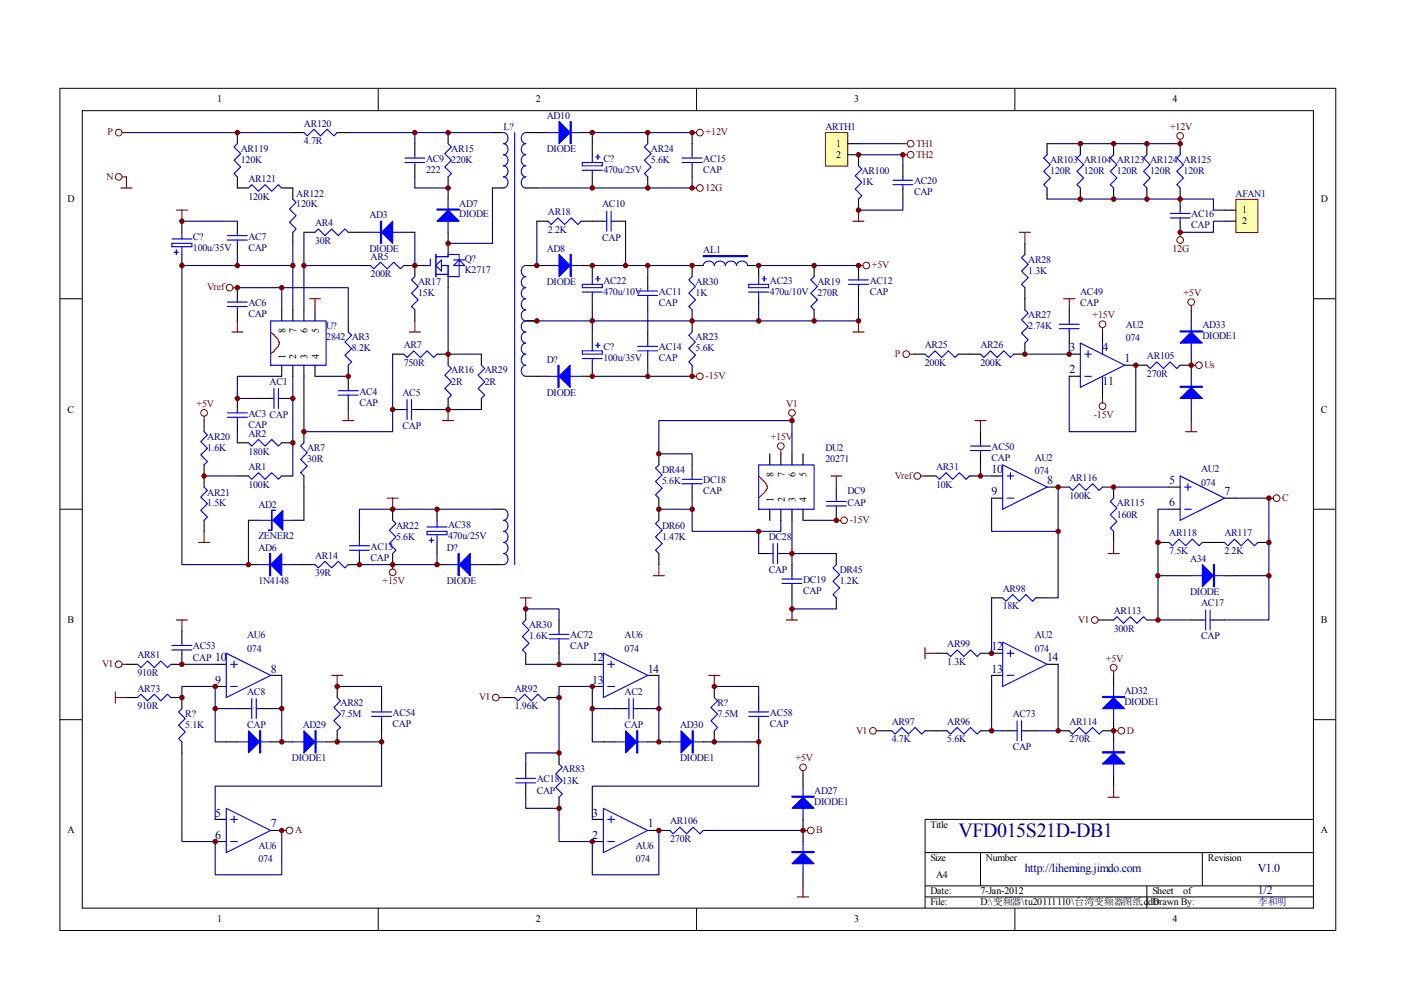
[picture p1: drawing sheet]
<svg xmlns="http://www.w3.org/2000/svg" width="297mm" height="210mm" viewBox="0 0 297 210" stroke-linecap="round" stroke-linejoin="round" font-family="sans-serif">
<g fill="none" stroke="#000" stroke-width=".21">
<path d="M12.7 18.7h270.5v178.6h-270.5zM80.2 18.7v4.7M147.7 18.7v4.7M215.2 18.7v4.7M17.4 23.5h261.1v169h-261.1zM12.7 63.3h4.7M278.4 63.3h4.7M12.7 108h4.7M278.4 108h4.7M12.7 152.6h4.7M278.4 152.6h4.7M278.4 173.7h-82.3v18.8"/>
<path d="M80.2 192.5v4.7M147.7 192.5v4.7M196.1 180.8h82.3M196.1 187.8h82.3M196.1 190.2h82.3M207.9 180.8v7M215.2 192.5v4.7M243.2 187.8v4.7M254.9 180.8v7"/>
</g>
<g fill="none" stroke="#00f" stroke-width=".23">
<path d="M50.3 30.5l-.7 .7 1.4 1.4-1.4 1.4 1.4 1.4-1.4 1.4 .7 .7M52.7 39.9l.7-.7 1.4 1.4 1.4-1.4 1.4 1.4 1.4-1.4 .7 .7M64.4 28.1l.7 .7 1.5-1.4 1.4 1.4 1.4-1.4 1.4 1.4 .7-.7M85.8 33.5h4.3M85.8 34.5h4.3M88 32.8v.7M88 34.5v.7M95 30.5l.7 .7-1.4 1.4 1.4 1.4-1.4 1.4 1.4 1.4-.7 .7M106.8 28.1a1.2 1.2 0 0 1 .9 1.2 1.2 1.2 0 0 1-.9 1.2 1.2 1.2 0 0 1 .9 1.1 1.2 1.2 0 0 1-.9 1.2 1.2 1.2 0 0 1 .9 1.2 1.2 1.2 0 0 1-.9 1.2 1.2 1.2 0 0 1 .9 1.1 1.2 1.2 0 0 1-.9 1.2 1.2 1.2 0 0 1 .9 1.2 1.2 1.2 0 0 1-.9 1.2M109.1 28.1v91.6M111.5 28.1a1.2 1.2 0 0 0-1 1.2 1.2 1.2 0 0 0 1 1.2 1.21 1.21 0 0 0-1 1.1 1.21 1.21 0 0 0 1 1.2 1.2 1.2 0 0 0-1 1.2 1.2 1.2 0 0 0 1 1.2 1.2 1.2 0 0 0-1 1.1 1.2 1.2 0 0 0 1 1.2 1.2 1.2 0 0 0-1 1.2 1.2 1.2 0 0 0 1 1.2M116.2 28.1h7"/>
<path d="M123.5 34.5h4.2v.7h-4.2zM123.5 36.1h4.2M125.6 32.8v1.7M125.6 36.1v1.4M126.3 33.3h.9M126.8 32.8v.9M137.3 30.5l-.7 .7 1.4 1.4-1.4 1.4 1.4 1.4-1.4 1.4 .7 .7M144.6 33.5h4.3M144.6 34.5h4.3M146.7 32.8v.7M146.7 34.5v.7M222 32.8l-.7 .7 1.4 1.4-1.4 1.4 1.4 1.4-1.4 1.5 .7 .7"/>
<path d="M229 32.8l-.7 .7 1.5 1.4-1.5 1.4 1.5 1.4-1.5 1.5 .7 .7M236.1 32.8l-.7 .7 1.4 1.4-1.4 1.4 1.4 1.4-1.4 1.5 .7 .7M243.2 32.8l-.7 .7 1.4 1.4-1.4 1.4 1.4 1.4-1.4 1.5 .7 .7M250.2 32.8l-.7 .7 1.4 1.4-1.4 1.4 1.4 1.4-1.4 1.5 .7 .7M36.4 51.6h4.3v.7h-4.3zM36.4 50.7h4.3M36.9 53.5h1M37.4 53v.9M38.6 49.3v1.4M38.6 52.3v1.6M48.2 50h4.2M48.2 50.9h4.2"/>
<path d="M50.3 49.3v.7M50.3 50.9v.7M62.1 42.2l.7 .7-1.4 1.4 1.4 1.4-1.4 1.4 1.4 1.4-.7 .8M66.8 49.3l.7-.8 1.4 1.5 1.4-1.5 1.4 1.5 1.4-1.5 .7 .8M78.5 56.3l.8 .7 1.4-1.4 1.4 1.4 1.4-1.4 1.4 1.4 .7-.7M78.5 49.3h7.1M88 58.6l-.8 .7 1.5 1.5-1.5 1.4 1.5 1.4-1.5 1.4 .8 .7M91.2 54.9v1.4h-.9M92.4 54.4h2.6v-.5h2.4v4.7h-2.4v-2.3h-1.4M92.4 53.9v4.7M92.4 58.2h2.6M93.6 55.1v2.4l-1.2-1.2z"/>
<path d="M95 42.2v7.1M96.2 56.3l1.2-1.2 1.1 1.2zM96.2 55.1h2.3M111.5 56.3a1.2 1.2 0 0 0-1 1.2 1.2 1.2 0 0 0 1 1.1 1.2 1.2 0 0 0-1 1.2 1.2 1.2 0 0 0 1 1.2 1.2 1.2 0 0 0-1 1.2 1.2 1.2 0 0 0 1 1.1 1.2 1.2 0 0 0-1 1.2 1.2 1.2 0 0 0 1 1.2M116.2 56.3h7M125.6 58.6v1.7M126.3 59.1h.9M126.8 58.6v1M146.7 58.6l-.7 .7 1.4 1.5-1.4 1.4 1.4 1.4-1.4 1.4 .7 .7M149.1 56.3a1.21 1.21 0 0 1 1.2-.9 1.21 1.21 0 0 1 1.2 .9 1.2 1.2 0 0 1 1.1-.9 1.2 1.2 0 0 1 1.2 .9 1.21 1.21 0 0 1 1.2-.9 1.21 1.21 0 0 1 1.2 .9 1.2 1.2 0 0 1 1.1-.9 1.2 1.2 0 0 1 1.2 .9M160.9 58.6v1.7M161.6 59.1h.9"/>
<path d="M162 58.6v1M172.6 58.6l-.7 .7 1.4 1.5-1.4 1.4 1.4 1.4-1.4 1.4 .7 .7M179.9 59.3h4.2M182 58.6v.7M248.1 45.3h4.2M248.1 46.2h4.2M250.2 44.6v.7M250.2 46.2v.7M48.2 64h4.2M48.2 65h4.2M50.3 63.3v.7M50.3 65v.7"/>
<path d="M57.4 68h11.7v9.4h-11.7zM73.8 70.4l.7 .7-1.4 1.4 1.4 1.4-1.4 1.4 1.4 1.4-.7 .7M85.6 75.1l.7 .7 1.4-1.4 1.4 1.4 1.4-1.4 1.4 1.4 .8-.7M95 77.4l.7 .7-1.4 1.4 1.4 1.5-1.4 1.4 1.4 1.4-.7 .7M102.1 77.4l.7 .7-1.4 1.4 1.4 1.5-1.4 1.4 1.4 1.4-.7 .7M111.5 65.7a1.2 1.2 0 0 0-1 1.2 1.2 1.2 0 0 0 1 1.1 1.2 1.2 0 0 0-1 1.2 1.2 1.2 0 0 0 1 1.2 1.2 1.2 0 0 0-1 1.2 1.2 1.2 0 0 0 1 1.1 1.2 1.2 0 0 0-1 1.2 1.2 1.2 0 0 0 1 1.2 1.2 1.2 0 0 0-1 1.2 1.2 1.2 0 0 0 1 1.1 1.2 1.2 0 0 0-1 1.2 1.2 1.2 0 0 0 1 1.2M116.2 79.8h7M123.5 60.3h4.2v.7h-4.2zM123.5 74.4h4.2v.7h-4.2zM123.5 61.9h4.2M123.5 76h4.2M125.6 61.9v1.4"/>
<path d="M125.6 72.7v1.7M125.6 76v1.4M126.3 73.2h.9M126.8 72.7v1M135.2 74.4h4.3M135.2 61.7h4.3M135.2 62.6h4.3M135.2 73.4h4.3M137.3 61v.7M137.3 62.6v.7M137.3 72.7v.7M137.3 74.4v.7"/>
<path d="M146.7 70.4l-.7 .7 1.4 1.4-1.4 1.4 1.4 1.4-1.4 1.4 .7 .7M158.7 61.9h4.3M158.7 60.3h4.3v.7h-4.3zM160.9 61.9v1.4M179.9 60.3h4.2M182 60.3v.7M43.3 91.5l.7 .7-1.4 1.4 1.4 1.5-1.4 1.4 1.4 1.4-.7 .7M48.2 87.5h4.2M48.2 88.5h4.2M50.3 86.8v.7M50.3 88.5v.7M52.7 93.9l.7 .7 1.4-1.4 1.4 1.4 1.4-1.4 1.4 1.4 .7-.7"/>
<path d="M57.4 84.5h.7M58.1 82.4v4.2M59 84.5h.7M59 82.4v4.2M64.4 93.9l-.7 .7 1.4 1.4-1.4 1.4 1.4 1.4-1.4 1.4 .7 .7M71.7 82.8h4.3M71.7 83.8h4.3M73.8 82.1v.7M73.8 83.8v.7M85.6 86.8h.7M86.3 84.7v4.2M87.2 86.8h.8"/>
<path d="M87.2 84.7v4.2M43.3 103.3l.7 .7-1.4 1.4 1.4 1.4-1.4 1.4 1.4 1.4-.7 .7M52.7 100.9l.7 .7 1.4-1.4 1.4 1.4 1.4-1.4 1.4 1.4 .7-.7M55 119.7h7.1M55 110.3h7.1M66.8 119.7l.7 .7 1.4-1.4 1.4 1.4 1.4-1.4 1.4 1.4 .7-.7M74.1 115.7h4.2M74.1 116.7h4.2M76.2 115v.7M76.2 116.7v.7M83.2 110.3l.8 .7-1.5 1.4 1.5 1.4-1.5 1.5 1.5 1.4-.8 .7M90.5 112.7h4.3v.7h-4.3z"/>
<path d="M90.5 111.7h4.3M91 114.5h.9M91.5 114.1v.9M92.7 110.3v1.4M92.7 113.4v1.6M95 119.7h7.1M106.8 108a1.21 1.21 0 0 1 .9 1.1 1.21 1.21 0 0 1-.9 1.2 1.2 1.2 0 0 1 .9 1.2 1.2 1.2 0 0 1-.9 1.2 1.2 1.2 0 0 1 .9 1.1 1.2 1.2 0 0 1-.9 1.2 1.2 1.2 0 0 1 .9 1.2 1.2 1.2 0 0 1-.9 1.2 1.2 1.2 0 0 1 .9 1.1 1.2 1.2 0 0 1-.9 1.2"/>
</g>
<g fill="none" stroke="#000" stroke-width=".23">
<path d="M50.3 37.5v2.4h2.4M50.3 28.1v2.4M59.7 39.9h2.4v2.3M62.1 28.1h2.3M71.5 28.1h2.3M88 30.5v2.3M88 35.2v2.3M95 28.1v2.4M95 37.5v4.7M104.4 28.1h2.4M104.4 39.9h2.4M111.5 28.1h4.7"/>
<path d="M111.5 39.9h2.3M123.2 28.1h2.4M125.6 30.5v2.3M125.6 37.5v2.4M137.3 28.1v2.4M137.3 37.5v2.4M146.7 30.5v2.3M146.7 35.2v2.3M222 30.5v2.3M222 39.9v2.3M229 30.5v2.3M229 39.9v2.3"/>
<path d="M236.1 30.5v2.3M236.1 39.9v2.3M243.2 30.5v2.3M243.2 39.9v2.3M250.2 30.5v2.3M250.2 39.9v4.7M38.6 46.9v2.4M38.6 53.9v2.4M50.3 46.9v2.4M50.3 51.6v2.3M62.1 49.3v2.3M64.4 49.3h2.4"/>
<path d="M73.8 49.3h4.7M76.2 56.3h2.3M85.6 56.3h4.7M85.6 49.3h2.4M88 56.3v2.3M95 49.3v4.6M95 58.6v2.4M111.5 56.3h4.7M123.2 56.3h2.4v2.3M137.3 58.6v2.4M149.1 56.3h-2.4v2.3M158.5 56.3h2.4v2.3"/>
<path d="M172.6 56.3v2.3M182 56.3v2.3M250.2 46.9v2.4M50.3 61v2.3M50.3 65.7v2.3M59.7 65.7v2.3M59.7 77.4v2.4M62.1 65.7v2.3M62.1 77.4v2.4M64.4 65.7v2.3M64.4 77.4v2.4M66.8 65.7v2.3"/>
<path d="M66.8 77.4v2.4M73.8 68v2.4M73.8 77.4v4.7M83.2 75.1h2.4M88 65.7v2.3M92.7 75.1h2.3v2.3M102.1 75.1v2.3M111.5 68h2.3M111.5 79.8h4.7M125.6 77.4v2.4h-2.4M125.6 63.3v2.4M125.6 70.4v2.3"/>
<path d="M137.3 63.3v2.4M137.3 70.4v2.3M137.3 75.1v2.3M146.7 65.7v4.7M146.7 77.4v2.4M160.9 63.3v2.4M172.6 65.7v2.3M182 61v2.3M43.3 89.2v2.3M43.3 98.6v4.7M50.3 84.5v2.3M50.3 89.2v2.3"/>
<path d="M50.3 93.9h2.4M55 84.5h2.4M59.7 84.5h2.4M59.7 93.9h2.4M64.4 91.5v2.4M73.8 84.5v2.3M83.2 86.8h2.4M88 86.8h2.3M95 84.5v2.3M102.1 84.5v2.3M43.3 110.3v2.4M50.3 100.9h2.4"/>
<path d="M52.7 119.7h2.3M52.7 110.3h2.3M59.7 100.9h2.4M62.1 119.7h4.7M62.1 110.3h2.3M64.4 100.9v2.4M76.2 117.4v2.3h-2.4M76.2 112.7v2.3M83.2 108v2.3M83.2 117.4v2.3M92.7 119.7h2.3M92.7 108v2.3"/>
<path d="M92.7 115v2.4M102.1 119.7h4.7M104.4 108h2.4"/>
</g>
<path d="M57.4 70.4l.5 .5h.2v.2l.5 .5a.74 .74 0 0 1 .4 .9h.3v.5h-.3a.74 .74 0 0 1-.4 .9l-.5 .5v.2h-.2l-.5 .5" fill="none" stroke="#f00" stroke-width=".23"/>
<g fill="#00f" stroke="#00f" stroke-width=".23">
<path d="M92.7 46.9l2.3-2.3 2.4 2.3z"/>
<path d="M83.2 46.9v4.7l-2.3-2.3z"/>
<path d="M97.4 119.7l2.3-2.3v4.7z"/>
<path d="M57.4 119.7l2.3-2.3v4.7z"/>
<path d="M60 108.2v4.2l-2.1-2.1z"/>
<path d="M118.5 25.8l2.4 2.3-2.4 2.4z"/>
<path d="M118.5 53.9l2.4 2.4-2.4 2.3z"/>
<path d="M118.5 79.8l2.4-2.4v4.7z"/>
<path d="M92.7 44.3h4.7v.3h-4.7z" fill-rule="evenodd"/>
<path d="M80.7 46.9h.2v4.7h-.2z" fill-rule="evenodd"/>
<path d="M97.1 117.4h.3v4.7h-.3z" fill-rule="evenodd"/>
<path d="M57.1 117.4h.3v4.7h-.3z" fill-rule="evenodd"/>
<path d="M57.6 108.2h.7h-.7v4.2h-.7h.7z" fill-rule="evenodd"/>
<path d="M120.9 25.8h.2v4.7h-.2z" fill-rule="evenodd"/>
<path d="M120.9 53.9h.2v4.7h-.2z" fill-rule="evenodd"/>
<path d="M118.3 77.4h.2v4.7h-.2z" fill-rule="evenodd"/>
<path d="M149.1 54.2h9.4v.2h-9.4z" fill-rule="evenodd"/>
</g>
<g fill="none" stroke="#800000" stroke-width=".21">
<circle cx="25.2" cy="37.5" r=".71"/>
<circle cx="25.2" cy="28.1" r=".71"/>
<circle cx="148.4" cy="39.9" r=".7"/>
<circle cx="148.4" cy="28.1" r=".7"/>
<circle cx="183.7" cy="56.3" r=".7"/>
<circle cx="148.4" cy="79.8" r=".71"/>
<circle cx="43.3" cy="87.5" r=".71"/>
<circle cx="83.2" cy="121.4" r=".7"/>
</g>
<g fill="none" stroke="#800000" stroke-width=".23">
<path d="M25.6 39.9h2.4M25.9 28.1h.9M25.9 37.5h.9v2.4M146.7 28.1h1M146.7 39.9h1M37.4 44.6h2.3M38.6 44.6v2.3M182 56.3h1M49.1 70.4h2.4M50.3 68v2.4M65.6 63.3h2.4M66.8 63.3v2.4"/>
<path d="M86.8 70.4h2.3M88 68v2.4M146.7 79.8h1M43.3 88.2v1M72.7 89.2h2.3M73.8 86.8v2.4M93.8 89.2h2.4M95 86.8v2.4M42.1 115h2.3M43.3 112.7v2.3M82.1 105.6h2.3M83.2 105.6v2.4"/>
<path d="M83.2 119.7v1"/>
</g>
<g fill="none" stroke="#000080" stroke-width=".23">
<path d="M26.8 28.1h35.3M73.8 28.1h30.6M88 37.5v2.4h7M88 28.1v2.4M104.4 39.9v11.7h-9.4M38.6 46.9h11.7M50.3 53.9v2.4M62.1 56.3h-23.5v63.4h14.1v-9.4M62.1 51.6v14.1M64.4 49.3v16.4M64.4 56.3h11.8M88 49.3v7"/>
<path d="M125.6 56.3h21.1M137.3 56.3v2.3M160.9 56.3h21.1M50.3 61h9.4M59.7 65.7v-4.7h14.1v7M59.7 79.8h-9.4v4.7h4.7M62.1 79.8v21.1M66.8 79.8h7M83.2 75.1v16.4h-18.8v-11.7M95 61v14.1h7.1M125.6 79.8h21.1M125.6 65.7v4.7"/>
<path d="M137.3 65.7v4.7M137.3 77.4v2.4M160.9 65.7v2.3M182 63.3v4.7h-68.2M50.3 91.5v2.4M90.3 86.8h11.8M43.3 100.9h7M64.4 103.3v7M92.7 117.4v2.3h-16.5M104.4 108h-28.2v4.7"/>
</g>
<g fill="#800000" stroke="#800000" stroke-width=".21">
<circle cx="95" cy="28.1" r=".47"/>
<circle cx="88" cy="28.1" r=".47"/>
<circle cx="95" cy="39.9" r=".47"/>
<circle cx="95" cy="51.6" r=".47"/>
<circle cx="88" cy="56.3" r=".47"/>
<circle cx="64.4" cy="56.3" r=".47"/>
<circle cx="73.8" cy="79.8" r=".47"/>
<circle cx="50.3" cy="28.1" r=".47"/>
<circle cx="62.1" cy="84.5" r=".47"/>
<circle cx="50.3" cy="84.5" r=".47"/>
<circle cx="64.4" cy="91.5" r=".47"/>
<circle cx="83.2" cy="86.8" r=".47"/>
<circle cx="62.1" cy="56.3" r=".47"/>
<circle cx="50.3" cy="56.3" r=".47"/>
<circle cx="38.6" cy="46.9" r=".47"/>
<circle cx="92.7" cy="119.7" r=".47"/>
<circle cx="76.2" cy="119.7" r=".47"/>
<circle cx="83.2" cy="108" r=".47"/>
<circle cx="92.7" cy="108" r=".47"/>
<circle cx="38.6" cy="56.3" r=".47"/>
<circle cx="52.7" cy="119.7" r=".47"/>
<circle cx="62.1" cy="93.9" r=".47"/>
<circle cx="43.3" cy="100.9" r=".47"/>
<circle cx="59.7" cy="61" r=".47"/>
<circle cx="182" cy="56.3" r=".47"/>
<circle cx="160.9" cy="56.3" r=".47"/>
<circle cx="172.6" cy="56.3" r=".47"/>
<circle cx="146.7" cy="56.3" r=".47"/>
<circle cx="125.6" cy="56.3" r=".47"/>
<circle cx="113.8" cy="68" r=".47"/>
<circle cx="146.7" cy="79.8" r=".47"/>
<circle cx="125.6" cy="79.8" r=".47"/>
<circle cx="125.6" cy="68" r=".47"/>
<circle cx="137.3" cy="79.8" r=".47"/>
<circle cx="137.3" cy="56.3" r=".47"/>
<circle cx="146.7" cy="68" r=".47"/>
<circle cx="172.6" cy="68" r=".47"/>
<circle cx="160.9" cy="68" r=".47"/>
</g>
<path d="M262.1 42.3h4.6v7h-4.6z" fill="#ffffb0"/>
<g fill="none" stroke="#800000" stroke-width=".21">
<path d="M262 42.3h4.7v7h-4.7z"/>
<circle cx="250.2" cy="28.8" r=".71"/>
<circle cx="250.2" cy="50.9" r=".71"/>
<circle cx="192.1" cy="75.1" r=".7"/>
<circle cx="233.8" cy="68.7" r=".71"/>
<circle cx="252.6" cy="64" r=".7"/>
<circle cx="254.2" cy="77.4" r=".7"/>
<circle cx="165.6" cy="94.6" r=".7"/>
<circle cx="167.9" cy="87.5" r=".71"/>
<circle cx="233.8" cy="86.1" r=".71"/>
<circle cx="179" cy="110.3" r=".71"/>
<circle cx="25.2" cy="140.8" r=".71"/>
<circle cx="105.1" cy="147.9" r=".7"/>
<circle cx="61.4" cy="176.1" r=".71"/>
<circle cx="170.3" cy="162.7" r=".71"/>
<circle cx="171.9" cy="176.1" r=".71"/>
</g>
<g fill="none" stroke="#000" stroke-width=".23">
<path d="M217.3 51.6v2.3M259.6 44.6h2.4M259.6 46.9h2.4M193.8 75.1h2.3M203.2 75.1h4.7M217.3 72.7v2.4h-2.4M217.3 61v4.7M226.7 79.8h2.3M226.7 75.1h2.3M226.7 65.7v2.3M226.7 70.4v2.3M233.8 70.4v2.3"/>
<path d="M238.5 77.4h4.7M250.2 77.4h2.4M252.6 65.7v2.3M252.6 75.1v4.7M139.7 96.2v2.4M146.7 98.6v2.3M163.2 96.2v2.4M165.6 96.2v2.4M167.9 96.2v2.4M170.3 96.2v2.4M233.8 82.1v2.4M252.6 86.8v2.4"/>
<path d="M139.7 105.6v4.7M139.7 117.4v2.3M146.7 103.3v2.3M160.9 117.4h2.3M163.2 108v2.3M165.6 108v2.3M165.6 117.4h2.3M167.9 108v2.3M167.9 119.7v2.4M170.3 108v2.3M177.3 103.3v2.3M177.3 108v2.3"/>
<path d="M177.3 117.4v2.3M38.6 138.5v2.4h-2.4M38.6 133.8v2.4M111.5 129.1v2.4M111.5 138.5v2.4M118.5 131.5v2.3M118.5 136.2v2.3M167.9 124.4v2.4M177.3 126.8v2.3M26.8 140.9h2.4M26.8 147.9h2.4M36.2 147.9h2.4v2.3"/>
<path d="M38.6 157.3v2.3M45.6 145.5h2.4M45.6 140.9h2.4M48 157.3h2.3M50.3 150.2h2.4M55 150.2h2.4M57.4 143.2h2.3M57.4 157.3h4.7M71.5 145.5v2.4M71.5 154.9v2.4h-2.4M80.9 147.9v2.3M80.9 152.6v2.3"/>
<path d="M106.8 147.9h2.3M116.2 147.9h2.3M118.5 159.6v2.4M125.6 145.5h2.3M125.6 140.9h2.3M127.9 157.3h2.4M130.3 150.2h2.3M135 150.2h2.3M137.3 143.2h2.4M137.3 157.3h4.7M151.4 154.9v2.4h-2.3M151.4 145.5v2.4"/>
<path d="M160.9 147.9v2.3M160.9 152.6v2.3M45.6 178.4h2.4M45.6 173.7h2.4M57.4 176.1h2.3M111.5 162v2.3M111.5 166.7v2.3M118.5 169v2.4M125.6 178.4h2.3M125.6 173.7h2.3M137.3 176.1h4.7M149.1 176.1h2.3"/>
<path d="M170.3 164.3v2.4M170.3 173.7v4.7M170.3 185.5v2.3"/>
</g>
<g fill="none" stroke="#800000" stroke-width=".23">
<path d="M250.2 29.5v1M216.1 49.3h2.4M217.3 49.3v2.3M250.2 49.3v.9M192.8 75.1h1M225.5 63.3h2.4M226.7 63.3v2.4M233.8 69.5v.9M252.6 77.4h.9M252.6 64.8v.9M165.6 95.3v.9M167.9 88.2v1"/>
<path d="M233.8 84.5v.9M251.4 91.5h2.3M252.6 89.2v2.3M139.7 119.7v2.4M176.1 100.9h2.4M177.3 110.3h1M177.3 100.9v2.4M37.4 131.5h2.3M38.6 131.5v2.3M110.3 126.8h2.3M111.5 126.8v2.3M138.5 122.1h2.4"/>
<path d="M166.7 131.5h2.4M167.9 129.1v2.4M24.5 146.7v2.4M24.5 147.9h2.3M25.9 140.9h.9M70.3 143.2h2.4M71.5 143.2v2.3M105.8 147.9h1M150.3 143.2h2.3M151.4 143.2v2.3M59.7 176.1h1M170.3 176.1h.9"/>
<path d="M170.3 163.4v.9M169.1 190.2h2.3M170.3 187.8v2.4"/>
</g>
<g fill="none" stroke="#000080" stroke-width=".23">
<path d="M125.6 30.5v-2.4h21.1v2.4M146.7 37.5v2.4h-32.9M222 30.5h28.2M222 42.2h35.3v2.4h2.3M259.6 46.9h-2.3v2.4h-7.1M226.7 72.7v2.4h-9.4M240.8 77.4v14.1h-14.1v-11.7M167.9 96.2v-7h-28.2v7h7v2.4M146.7 105.6v2.4h-7M146.7 108v4.7h14.2M165.6 110.3v2.4h-4.7v4.7M167.9 110.3v9.4"/>
<path d="M167.9 117.4h9.4M170.3 110.3h7M111.5 129.1h7v2.4M118.5 138.5v2.4M167.9 126.8v2.3h9.4M38.6 147.9v-2.4h7v11.8h2.4M38.6 159.6v18.8h7v7.1h14.1v-9.4M38.6 140.9h7M45.6 150.2h4.7M57.4 150.2h2.3M59.7 143.2v14.1M71.5 145.5h9.4v2.4"/>
<path d="M80.9 154.9v2.4h-9.4M80.9 157.3v9.4h-35.3v7M111.5 140.9h14.1M125.6 150.2h4.7M127.9 157.3h-2.3v-11.8h-7.1v14.1h-7v2.4M137.3 150.2h2.4M139.7 143.2v14.1M151.4 145.5h9.5v2.4M160.9 154.9v2.4h-9.5M160.9 157.3v9.4h-35.3v7M111.5 169v2.4h7v7h7.1v7.1h14.1v-9.4M151.4 176.1h18.9"/>
</g>
<g fill="#800000" stroke="#800000" stroke-width=".21">
<circle cx="137.3" cy="39.9" r=".47"/>
<circle cx="125.6" cy="39.9" r=".47"/>
<circle cx="125.6" cy="28.1" r=".47"/>
<circle cx="137.3" cy="28.1" r=".47"/>
<circle cx="229" cy="42.2" r=".47"/>
<circle cx="229" cy="30.5" r=".47"/>
<circle cx="236.1" cy="42.2" r=".47"/>
<circle cx="236.1" cy="30.5" r=".47"/>
<circle cx="243.2" cy="42.2" r=".47"/>
<circle cx="243.2" cy="30.5" r=".47"/>
<circle cx="250.2" cy="42.2" r=".47"/>
<circle cx="83.2" cy="119.7" r=".47"/>
<circle cx="146.7" cy="28.1" r=".47"/>
<circle cx="146.7" cy="39.9" r=".47"/>
<circle cx="250.2" cy="30.5" r=".47"/>
<circle cx="250.2" cy="49.3" r=".47"/>
<circle cx="252.6" cy="77.4" r=".47"/>
<circle cx="217.3" cy="75.1" r=".47"/>
<circle cx="177.3" cy="110.3" r=".47"/>
<circle cx="167.9" cy="89.2" r=".47"/>
<circle cx="146.7" cy="108" r=".47"/>
<circle cx="160.9" cy="112.7" r=".47"/>
<circle cx="139.7" cy="96.2" r=".47"/>
<circle cx="139.7" cy="108" r=".47"/>
<circle cx="167.9" cy="129.1" r=".47"/>
<circle cx="167.9" cy="117.4" r=".47"/>
<circle cx="151.4" cy="145.5" r=".47"/>
<circle cx="151.4" cy="157.3" r=".47"/>
<circle cx="139.7" cy="157.3" r=".47"/>
<circle cx="139.7" cy="150.2" r=".47"/>
<circle cx="125.6" cy="150.2" r=".47"/>
<circle cx="160.9" cy="157.3" r=".47"/>
<circle cx="45.6" cy="178.4" r=".47"/>
<circle cx="59.7" cy="176.1" r=".47"/>
<circle cx="45.6" cy="145.5" r=".47"/>
<circle cx="38.6" cy="140.8" r=".47"/>
<circle cx="38.6" cy="147.9" r=".47"/>
<circle cx="71.5" cy="145.5" r=".47"/>
<circle cx="71.5" cy="157.3" r=".47"/>
<circle cx="59.7" cy="157.3" r=".47"/>
<circle cx="59.7" cy="150.2" r=".47"/>
<circle cx="45.6" cy="150.2" r=".47"/>
<circle cx="80.9" cy="157.3" r=".47"/>
<circle cx="118.5" cy="140.8" r=".47"/>
<circle cx="111.5" cy="129.1" r=".47"/>
<circle cx="125.6" cy="178.4" r=".47"/>
<circle cx="139.7" cy="176.1" r=".47"/>
<circle cx="170.3" cy="176.1" r=".47"/>
<circle cx="118.5" cy="171.4" r=".47"/>
<circle cx="118.5" cy="159.6" r=".47"/>
<circle cx="118.5" cy="147.9" r=".47"/>
<circle cx="125.6" cy="145.5" r=".47"/>
</g>
<g fill="none" stroke="#00f" stroke-width=".23">
<path d="M217.3 53.9l-.7 .8 1.4 1.4-1.4 1.4 1.4 1.4-1.4 1.4 .7 .7M196.1 75.1l.7 .7 1.4-1.4 1.5 1.4 1.4-1.4 1.4 1.4 .7-.7M207.9 75.1l.7 .7 1.4-1.4 1.4 1.4 1.4-1.4 1.4 1.4 .7-.7M217.3 65.7l.7 .7-1.4 1.4 1.4 1.4-1.4 1.4 1.4 1.4-.7 .7M224.6 68.7h4.2M224.6 69.7h4.2M226.7 68v.7M226.7 69.7v.7M229 72.7l9.5 4.7-9.5 4.7zM230 79.8h1.4M230 75.1h1.4M230.7 74.4v1.4"/>
<path d="M233.8 72.7v2.4M233.8 79.8v2.3M243.2 77.4l.7 .7 1.4-1.4 1.4 1.4 1.4-1.4 1.4 1.4 .7-.7M252.6 68v7.1M252.6 79.8v7M139.7 98.6l-.7 .7 1.4 1.4-1.4 1.4 1.4 1.4-1.4 1.4 .7 .7M160.9 98.6h11.7v9.4h-11.7zM139.7 110.3l-.7 .7 1.4 1.4-1.4 1.4 1.4 1.5-1.4 1.4 .7 .7M144.6 101.6h4.3M144.6 102.6h4.3M146.7 100.9v.7M146.7 102.6v.7"/>
<path d="M163.2 117.4h.7M163.9 115.3v4.2M164.9 117.4h.7M164.9 115.3v4.2M175.2 106.3h4.2M175.2 107.3h4.2M177.3 119.7l-.7 .7 1.4 1.4-1.4 1.4 1.4 1.4-1.4 1.5 .7 .7M177.3 105.6v.7M177.3 107.3v.7M36.4 136.9h4.3M36.4 137.8h4.3M38.6 136.2v.7"/>
<path d="M38.6 137.8v.7M48 138.5l9.4 4.7-9.4 4.7zM111.5 131.5l-.7 .7 1.4 1.4-1.4 1.4 1.4 1.4-1.4 1.4 .7 .7M116.4 134.5h4.2M116.4 135.4h4.2M118.5 133.8v.7M118.5 135.4v.8M127.9 138.5l9.4 4.7-9.4 4.7zM165.8 122.8h4.2M165.8 123.7h4.2M167.9 122.1v.7M167.9 123.7v.7"/>
<path d="M29.2 140.9l.7 .7 1.4-1.5 1.4 1.5 1.4-1.5 1.4 1.5 .7-.7M29.2 147.9l.7-.7 1.4 1.4 1.4-1.4 1.4 1.4 1.4-1.4 .7 .7M38.6 150.2l-.7 .7 1.4 1.5-1.4 1.4 1.4 1.4-1.4 1.4 .7 .7M48.9 145.5h1.4M48.9 140.9h1.4M49.6 140.1v1.5M50.3 157.3h7.1M52.7 150.2h.7M53.4 148.1v4.3M54.3 150.2h.7M54.3 148.1v4.3M62.1 157.3h7"/>
<path d="M71.5 147.9l.7 .7-1.4 1.4 1.4 1.4-1.4 1.4 1.4 1.4-.7 .7M78.8 150.9h4.2M78.8 151.9h4.2M80.9 150.2v.7M80.9 151.9v.7M109.1 147.9l.7 .7 1.4-1.4 1.4 1.4 1.5-1.4 1.4 1.4 .7-.7M128.9 145.5h1.4M128.9 140.9h1.4M129.6 140.1v1.5M130.3 157.3h7M132.6 150.2h.7M133.3 148.1v4.3"/>
<path d="M134.3 150.2h.7M134.3 148.1v4.3M142 157.3h7.1M151.4 147.9l.8 .7-1.5 1.4 1.5 1.4-1.5 1.4 1.5 1.4-.8 .7M158.7 150.9h4.3M158.7 151.9h4.3M160.9 150.2v.7M160.9 151.9v.7M48 171.4l9.4 4.7-9.4 4.7zM48.9 178.4h1.4M48.9 173.7h1.4M49.6 173v1.4"/>
<path d="M109.4 165h4.2M109.4 166h4.2M111.5 164.3v.7M111.5 166v.7M118.5 162l.7 .7-1.4 1.4 1.4 1.4-1.4 1.4 1.4 1.4-.7 .7M127.9 171.4l9.4 4.7-9.4 4.7zM128.9 178.4h1.4M128.9 173.7h1.4M129.6 173v1.4M142 176.1l.7 .7 1.5-1.4 1.4 1.4 1.4-1.4 1.4 1.4 .7-.7M170.3 166.7v7M170.3 178.4v7.1"/>
</g>
<g fill="#00f" stroke="#00f" stroke-width=".23">
<path d="M252.6 82.1l2.3 2.4h-4.7z"/>
<path d="M252.6 70.4l2.3 2.3h-4.7z"/>
<path d="M52.7 154.9l2.3 2.4-2.3 2.3z"/>
<path d="M64.4 154.9l2.4 2.4-2.4 2.3z"/>
<path d="M132.6 154.9l2.4 2.4-2.4 2.3z"/>
<path d="M144.4 154.9l2.3 2.4-2.3 2.3z"/>
<path d="M167.9 183.1l2.4-2.3 2.3 2.3z"/>
<path d="M170.3 169l2.3 2.4h-4.7z"/>
<path d="M250.2 81.9h4.7v.2h-4.7z" fill-rule="evenodd"/>
<path d="M250.2 70.2h4.7v.2h-4.7z" fill-rule="evenodd"/>
<path d="M55 154.9h.3v4.7h-.3z" fill-rule="evenodd"/>
<path d="M66.8 154.9h.2v4.7h-.2z" fill-rule="evenodd"/>
<path d="M135 154.9h.2v4.7h-.2z" fill-rule="evenodd"/>
<path d="M146.7 154.9h.3v4.7h-.3z" fill-rule="evenodd"/>
<path d="M167.9 180.5h4.7v.3h-4.7z" fill-rule="evenodd"/>
<path d="M167.9 168.8h4.7v.2h-4.7z" fill-rule="evenodd"/>
</g>
<path d="M160.9 100.9l1.4 1.4v.3h.2v.4h.2v.5l-.2 .5h-.2v.2l-1.4 1.4" fill="none" stroke="#f00" stroke-width=".23"/>
<path d="M175.1 28.2h4.6v7h-4.6z" fill="#ffffb0"/>
<g fill="none" stroke="#800000" stroke-width=".21">
<path d="M175 28.1h4.7v7.1h-4.7z"/>
<circle cx="193.1" cy="32.8" r=".71"/>
<circle cx="193.1" cy="30.5" r=".71"/>
<circle cx="48.7" cy="61" r=".71"/>
<circle cx="194.5" cy="100.9" r=".71"/>
<circle cx="270.7" cy="105.6" r=".7"/>
<circle cx="232.1" cy="131.5" r=".71"/>
<circle cx="185.1" cy="154.9" r=".71"/>
<circle cx="236.1" cy="141.6" r=".71"/>
<circle cx="237.8" cy="154.9" r=".71"/>
</g>
<g fill="none" stroke="#000" stroke-width=".23">
<path d="M179.7 30.5h2.3M179.7 32.8h2.3v2.4M191.4 35.2v2.3M191.4 39.9v2.3M113.8 46.9h2.4M123.2 46.9h4.7M130.3 46.9h2.3M182 42.2v2.4M207.9 91.5v2.4M207.9 96.2v2.4M196.1 100.9h2.4M205.5 100.9h2.4"/>
<path d="M210.2 100.9h2.4M210.2 105.6h2.4M222 103.3h4.7M233.8 103.3h2.3v2.3M236.1 112.7v2.3M245.5 115h2.4M247.9 103.3h2.3M247.9 108h2.3M254.9 115h4.7M259.6 105.6h2.4M266.7 115h2.3M198.5 138.5h2.3"/>
<path d="M207.9 138.5h4.7M210.2 126.8h2.4M219.6 126.8h2.4M233.8 131.5h2.3M243.2 131.5h2.3M250.2 122.1h2.4M252.6 131.5h2.3M257.3 131.5h2.3M259.6 122.1h2.4M186.7 154.9h2.4M196.1 154.9h4.7M207.9 154.9h2.3"/>
<path d="M210.2 143.2h2.4M212.6 154.9h2.3M217.3 154.9h2.3M222 140.9h2.3M224.3 154.9h2.4M233.8 154.9h2.3M236.1 143.2v2.3M236.1 152.6v4.7M236.1 164.3v2.4"/>
</g>
<g fill="none" stroke="#00f" stroke-width=".23">
<path d="M182 35.2l.7 .7-1.4 1.4 1.4 1.4-1.4 1.4 1.4 1.4-.7 .7M189.3 38.2h4.2M189.3 39.2h4.2M191.4 37.5v.7M191.4 39.2v.7M116.2 46.9l.7 .7 1.4-1.4 1.4 1.4 1.4-1.4 1.4 1.4 .7-.7M127.9 46.9h.7M128.6 44.8v4.2M129.6 46.9h.7M129.6 44.8v4.2M205.8 94.6h4.2M205.8 95.5h4.2"/>
<path d="M207.9 93.9v.7M207.9 95.5v.7M212.6 98.6l9.4 4.7-9.4 4.7zM198.5 100.9l.7 .7 1.4-1.4 1.4 1.4 1.4-1.4 1.4 1.4 .7-.7M213.5 105.6h1.4M213.5 100.9h1.4M214.2 100.2v1.4M226.7 103.3l.7 .7 1.4-1.4 1.4 1.4 1.4-1.4 1.4 1.4 .8-.7M236.1 105.6l-.7 .7 1.4 1.4-1.4 1.4 1.4 1.5-1.4 1.4 .7 .7M247.9 115l.7 .7 1.4-1.4 1.4 1.4 1.4-1.4 1.4 1.4 .7-.7M250.2 100.9l9.4 4.7-9.4 4.7zM251.2 108h1.4"/>
<path d="M251.2 103.3h1.4M251.9 102.6v1.4M259.6 115l.7 .7 1.4-1.4 1.4 1.4 1.5-1.4 1.4 1.4 .7-.7M200.8 138.5l.7 .7 1.4-1.4 1.5 1.4 1.4-1.4 1.4 1.4 .7-.7M212.6 126.8l.7 .7 1.4-1.4 1.4 1.4 1.4-1.4 1.4 1.4 .7-.7M212.6 136.2l9.4 4.7-9.4 4.6zM213.5 138.5h1.4M214.2 137.8v1.4M236.1 131.5l.7-.7 1.4 1.4 1.4-1.4 1.4 1.4 1.5-1.4 .7 .7M252.6 122.1h7M254.9 131.5h.7M255.6 129.3v4.3"/>
<path d="M256.6 131.5h.7M256.6 129.3v4.3M189.1 154.9l.7 .7 1.4-1.4 1.4 1.4 1.4-1.4 1.4 1.4 .7-.7M200.8 154.9l.7 .7 1.4-1.4 1.5 1.4 1.4-1.4 1.4 1.4 .7-.7M213.5 143.2h1.4M214.9 154.9h.7M215.6 152.8v4.3M216.6 154.9h.7M216.6 152.8v4.3M226.7 154.9l.7 .7 1.4-1.4 1.4 1.4 1.4-1.4 1.4 1.4 .8-.7M236.1 145.5v7.1M236.1 157.3v7"/>
</g>
<g fill="none" stroke="#800000" stroke-width=".23">
<path d="M191.4 30.5h1M191.4 32.8h1M180.8 46.9h2.4M182 44.6v2.3M49.4 61h.9M180.8 70.4h2.4M182 68v2.4M206.7 89.2h2.4M207.9 89.2v2.3M195.2 100.9h.9M234.9 117.4h2.4M236.1 115v2.4"/>
<path d="M269 105.6h1M196.1 137.3v2.4M196.1 138.5h2.4M232.8 131.5h1M185.8 154.9h.9M236.1 154.9h.9M236.1 142.3v.9M234.9 169h2.4M236.1 166.7v2.3"/>
</g>
<g fill="#800000" stroke="#800000" stroke-width=".21">
<circle cx="182" cy="68" r=".47"/>
<circle cx="191.4" cy="32.8" r=".47"/>
<circle cx="182" cy="32.8" r=".47"/>
<circle cx="182" cy="44.6" r=".47"/>
<circle cx="50.3" cy="61" r=".47"/>
<circle cx="236.1" cy="103.3" r=".47"/>
<circle cx="245.5" cy="115" r=".47"/>
<circle cx="269" cy="115" r=".47"/>
<circle cx="269" cy="122.1" r=".47"/>
<circle cx="245.5" cy="122.1" r=".47"/>
<circle cx="245.5" cy="131.5" r=".47"/>
<circle cx="224.3" cy="103.3" r=".47"/>
<circle cx="224.3" cy="112.7" r=".47"/>
<circle cx="210.2" cy="138.5" r=".47"/>
<circle cx="210.2" cy="154.9" r=".47"/>
<circle cx="269" cy="105.6" r=".47"/>
<circle cx="224.3" cy="154.9" r=".47"/>
<circle cx="236.1" cy="154.9" r=".47"/>
<circle cx="207.9" cy="100.9" r=".47"/>
<circle cx="226.7" cy="75.1" r=".47"/>
<circle cx="240.8" cy="77.4" r=".47"/>
<circle cx="95" cy="75.1" r=".47"/>
<circle cx="95" cy="86.8" r=".47"/>
<circle cx="132.6" cy="56.3" r=".47"/>
<circle cx="113.8" cy="56.3" r=".47"/>
</g>
<g fill="none" stroke="#000080" stroke-width=".23">
<path d="M182 32.8h9.4v2.4M182 30.5h9.4M113.8 46.9v9.4M132.6 46.9v9.4M191.4 42.2v2.4h-9.4M207.9 98.6v2.3h2.3M224.3 103.3v9.4h-14.1v-7.1M224.3 112.7v14.1h-2.3M236.1 103.3h11.8M247.9 108h-2.4v23.5h7.1M262 105.6h7v25.9h-9.4M210.2 126.8v11.7"/>
<path d="M245.5 122.1h4.7M262 122.1h7M210.2 143.2v11.7h2.4M224.3 140.9v14h-4.7"/>
</g>
<g fill="#00f" stroke="#00f" stroke-width=".23">
<path d="M254.9 119.7l2.4 2.4-2.4 2.3z"/>
<path d="M233.8 162l2.3-2.4 2.4 2.4z"/>
<path d="M233.8 150.2l2.3-2.3 2.4 2.3z"/>
<path d="M257.3 119.7h.2v4.7h-.2z" fill-rule="evenodd"/>
<path d="M233.8 159.4h4.7v.2h-4.7z" fill-rule="evenodd"/>
<path d="M233.8 147.7h4.7v.2h-4.7z" fill-rule="evenodd"/>
</g>
<text font-size="4.2" fill="#000080" x="203.2" y="177.4">VFD015S21D-DB1</text>
<g font-size="2.5" fill="#000080">
<text x="226.7" y="74.4">3</text>
<text x="233.8" y="74.4">4</text>
<text x="238.4" y="76.8">1</text>
<text x="226.7" y="79.2">2</text>
<text x="233.8" y="81.5">11</text>
<text x="210.2" y="100.3">10</text>
<text x="210.2" y="105">9</text>
<text x="222" y="102.6">8</text>
<text x="247.9" y="102.6">5</text>
<text x="247.9" y="107.4">6</text>
<text x="259.6" y="105">7</text>
<text x="210.2" y="137.9">12</text>
<text x="45.6" y="140.2">10</text>
<text x="57.4" y="142.6">8</text>
<text x="125.6" y="140.2">12</text>
<text x="137.3" y="142.6">14</text>
<text x="210.2" y="142.6">13</text>
<text x="222" y="140.2">14</text>
<text x="45.6" y="145">9</text>
<text x="125.6" y="145">13</text>
<text x="45.6" y="173.2">5</text>
<text x="125.6" y="173.2">3</text>
<text x="45.6" y="177.8">6</text>
<text x="57.4" y="175.4">7</text>
<text x="125.6" y="177.8">2</text>
<text x="137.3" y="175.4">1</text>
<text x="217.3" y="184.8">http://liheming.jimdo.com</text>
<text x="266.7" y="184.8">V1.0</text>
<text x="266.7" y="189.6">1/2</text>
</g>
<g font-size="2.1">
<text x="46.1" y="21.7">1</text>
<text x="113.6" y="21.7">2</text>
<text x="181.1" y="21.7">3</text>
<text x="248.6" y="21.7">4</text>
<text x="177.3" y="31.1">1</text>
<text x="177.3" y="33.5">2</text>
<text x="14.3" y="42.8">D</text>
<text x="263.4" y="45.1">1</text>
<text x="263.4" y="47.5">2</text>
<text x="280.1" y="42.8">D</text>
<text x="60.5" y="70.6" transform="rotate(-90 60.5 70.6)">8</text>
<text x="62.8" y="70.6" transform="rotate(-90 62.8 70.6)">7</text>
<text x="65.2" y="70.6" transform="rotate(-90 65.2 70.6)">6</text>
<text x="67.6" y="70.6" transform="rotate(-90 67.6 70.6)">5</text>
<text x="60.5" y="76" transform="rotate(-90 60.5 76)">1</text>
<text x="62.8" y="76" transform="rotate(-90 62.8 76)">2</text>
<text x="65.2" y="76" transform="rotate(-90 65.2 76)">3</text>
<text x="67.6" y="76" transform="rotate(-90 67.6 76)">4</text>
<text x="14.3" y="87.5">C</text>
<text x="280.1" y="87.5">C</text>
<text x="164" y="101.2" transform="rotate(-90 164 101.2)">8</text>
<text x="166.4" y="101.2" transform="rotate(-90 166.4 101.2)">7</text>
<text x="168.7" y="101.2" transform="rotate(-90 168.7 101.2)">6</text>
<text x="171" y="101.2" transform="rotate(-90 171 101.2)">5</text>
<text x="164" y="106.5" transform="rotate(-90 164 106.5)">1</text>
<text x="166.4" y="106.5" transform="rotate(-90 166.4 106.5)">2</text>
<text x="168.7" y="106.5" transform="rotate(-90 168.7 106.5)">3</text>
<text x="171" y="106.5" transform="rotate(-90 171 106.5)">4</text>
<text x="14.3" y="132.1">B</text>
<text x="280.1" y="132.1">B</text>
<text x="14.3" y="176.7">A</text>
<text x="197.3" y="175.5">Title</text>
<text x="280.1" y="176.7">A</text>
<text x="197.3" y="182.6">Size</text>
<text x="209" y="182.6">Number</text>
<text x="256.1" y="182.6">Revision</text>
<text x="197.3" y="189.6">Date:</text>
<text x="197.3" y="192">File:</text>
<text x="198.5" y="186.1">A4</text>
<text x="207.9" y="189.6">7-Jan-2012</text>
<text x="207.9" y="192">D:\变频器\tu20111110\台湾变频器图纸.ddb</text>
<text x="244.3" y="189.6">Sheet</text>
<text x="244.3" y="192">Drawn By:</text>
<text x="250.9" y="189.6">of</text>
<text x="46.1" y="195.5">1</text>
<text x="113.6" y="195.5">2</text>
<text x="181.1" y="195.5">3</text>
<text x="248.6" y="195.5">4</text>
</g>
<g font-size="2.1" fill="#800000">
<text x="22.8" y="28.7">P</text>
<text x="149.6" y="28.7">+12V</text>
<text x="248.1" y="27.5">+12V</text>
<text x="194.2" y="31.1">TH1</text>
<text x="194.2" y="33.5">TH2</text>
<text x="22.6" y="38.1">N</text>
<text x="149.6" y="40.5">12G</text>
<text x="248.6" y="53.4">12G</text>
<text x="184.8" y="56.9">+5V</text>
<text x="43.9" y="61.6">Vref</text>
<text x="251" y="62.8">+5V</text>
<text x="231.6" y="67.5">+15V</text>
<text x="189.7" y="75.7">P</text>
<text x="149.6" y="80.4">-15V</text>
<text x="255.4" y="78.1">Us</text>
<text x="41.7" y="86.3">+5V</text>
<text x="166.7" y="86.3">V1</text>
<text x="231.9" y="88.6">-15V</text>
<text x="163.4" y="93.3">+15V</text>
<text x="189.7" y="101.5">Vref</text>
<text x="271.9" y="106.2">C</text>
<text x="180.2" y="110.9">-15V</text>
<text x="81.1" y="123.9">+15V</text>
<text x="228.6" y="132.1">V1</text>
<text x="21.7" y="141.5">V1</text>
<text x="234.4" y="140.3">+5V</text>
<text x="101.6" y="148.5">V1</text>
<text x="181.5" y="155.5">V1</text>
<text x="238.9" y="155.5">D</text>
<text x="168.7" y="161.4">+5V</text>
<text x="62.6" y="176.7">A</text>
<text x="173.1" y="176.7">B</text>
</g>
<g font-size="2.1" fill="#000080">
<text x="64.4" y="26.9">AR120</text>
<text x="106.8" y="27.5">L?</text>
<text x="115.9" y="25.2">AD10</text>
<text x="175" y="27.5">ARTH1</text>
<text x="51.1" y="32.3">AR119</text>
<text x="51.1" y="34.6">120K</text>
<text x="64.4" y="30.6">4.7R</text>
<text x="90.3" y="34.4">AC9</text>
<text x="95.7" y="32.3">AR15</text>
<text x="95.7" y="34.6">220K</text>
<text x="115.9" y="32.3">DIODE</text>
<text x="127.9" y="34.4">C?</text>
<text x="138" y="32.3">AR24</text>
<text x="138" y="34.6">5.6K</text>
<text x="149.1" y="34.4">AC15</text>
<text x="222.7" y="34.6">AR103 AR104 AR123 AR124 AR125</text>
<text x="52.7" y="38.6">AR121</text>
<text x="62.8" y="41.7">AR122</text>
<text x="90.3" y="36.7">222</text>
<text x="127.9" y="36.7">470u/25V</text>
<text x="149.1" y="36.7">CAP</text>
<text x="182.7" y="36.9">AR100</text>
<text x="182.7" y="39.3">1K</text>
<text x="193.8" y="39">AC20</text>
<text x="193.8" y="41.4">CAP</text>
<text x="222.7" y="36.9">120R</text>
<text x="229.8" y="36.9">120R</text>
<text x="236.8" y="36.9">120R</text>
<text x="243.8" y="36.9">120R</text>
<text x="251" y="36.9">120R</text>
<text x="262" y="41.7">AFAN1</text>
<text x="52.7" y="42.3">120K</text>
<text x="62.8" y="44">120K</text>
<text x="78.3" y="46.3">AD3</text>
<text x="97.4" y="43.8">AD7</text>
<text x="97.4" y="46.1">DIODE</text>
<text x="116.2" y="45.6">AR18</text>
<text x="127.7" y="44">AC10</text>
<text x="252.6" y="46.1">AC16</text>
<text x="40.9" y="50.8">C?</text>
<text x="40.9" y="53.2">100u/35V</text>
<text x="52.7" y="50.8">AC7</text>
<text x="52.7" y="53.2">CAP</text>
<text x="66.8" y="48">AR4</text>
<text x="66.8" y="51.7">30R</text>
<text x="78.3" y="53.4">DIODE</text>
<text x="115.9" y="53.4">AD8</text>
<text x="116.2" y="49.4">2.2K</text>
<text x="127.7" y="51.1">CAP</text>
<text x="149.1" y="53.6">AL1</text>
<text x="252.6" y="48.4">CAP</text>
<text x="78.6" y="55">AR5</text>
<text x="78.6" y="58.8">200R</text>
<text x="98.6" y="55.5">Q?</text>
<text x="98.6" y="57.8">K2717</text>
<text x="218" y="55.7">AR28</text>
<text x="218" y="58.1">1.3K</text>
<text x="52.7" y="64.9">AC6</text>
<text x="88.6" y="60.5">AR17</text>
<text x="88.6" y="62.8">15K</text>
<text x="115.9" y="60.5">DIODE</text>
<text x="127.9" y="60.2">AC22</text>
<text x="127.9" y="62.5">470u/10V</text>
<text x="139.7" y="62.5">AC11</text>
<text x="139.7" y="64.9">CAP</text>
<text x="147.5" y="60.5">AR30</text>
<text x="147.5" y="62.8">1K</text>
<text x="163.2" y="60.2">AC23</text>
<text x="163.2" y="62.5">470u/10V</text>
<text x="173.3" y="60.5">AR19</text>
<text x="173.3" y="62.8">270R</text>
<text x="184.4" y="60.2">AC12</text>
<text x="184.4" y="62.5">CAP</text>
<text x="229" y="62.5">AC49</text>
<text x="229" y="64.9">CAP</text>
<text x="52.7" y="67.2">CAP</text>
<text x="69.2" y="69.8">U?</text>
<text x="218" y="67.5">AR27</text>
<text x="218" y="69.8">2.74K</text>
<text x="238.7" y="69.6">AU2</text>
<text x="254.9" y="69.6">AD33</text>
<text x="254.9" y="71.9">DIODE1</text>
<text x="69.2" y="72.2">2842 AR3</text>
<text x="74.6" y="74.5">8.2K</text>
<text x="85.6" y="73.8">AR7</text>
<text x="85.6" y="77.6">750R</text>
<text x="115.9" y="76.9">D?</text>
<text x="127.9" y="74.3">C?</text>
<text x="127.9" y="76.6">100u/35V</text>
<text x="139.7" y="74.3">AC14</text>
<text x="139.7" y="76.6">CAP</text>
<text x="147.5" y="72.2">AR23</text>
<text x="147.5" y="74.5">5.6K</text>
<text x="196.1" y="73.8">AR25</text>
<text x="196.1" y="77.6">200K</text>
<text x="207.9" y="73.8">AR26</text>
<text x="207.9" y="77.6">200K</text>
<text x="238.7" y="72.4">074</text>
<text x="243.2" y="76.1">AR105</text>
<text x="57.1" y="81.5">AC1</text>
<text x="76.2" y="83.7">AC4</text>
<text x="85.3" y="83.9">AC5</text>
<text x="95.7" y="79.2">AR16</text>
<text x="95.7" y="81.5">2R</text>
<text x="102.8" y="79.2">AR29</text>
<text x="102.8" y="81.5">2R</text>
<text x="115.9" y="83.9">DIODE</text>
<text x="243.2" y="79.9">270R</text>
<text x="52.7" y="88.4">AC3 CAP</text>
<text x="76.2" y="86">CAP</text>
<text x="43.9" y="93.3">AR20</text>
<text x="43.9" y="95.7">1.6K</text>
<text x="52.7" y="90.7">CAP</text>
<text x="52.7" y="92.6">AR2</text>
<text x="65.1" y="95.7">AR7</text>
<text x="85.3" y="90.9">CAP</text>
<text x="175" y="95.7">DU2</text>
<text x="210.2" y="95.4">AC50</text>
<text x="52.7" y="96.4">180K</text>
<text x="52.7" y="99.7">AR1</text>
<text x="65.1" y="98">30R</text>
<text x="140.4" y="100.3">DR44</text>
<text x="175" y="98">20271</text>
<text x="198.5" y="99.7">AR31</text>
<text x="210.2" y="97.8">CAP</text>
<text x="219.4" y="97.8">AU2</text>
<text x="219.4" y="100.6">074</text>
<text x="254.7" y="100.1">AU2</text>
<text x="43.9" y="105.1">AR21</text>
<text x="43.9" y="107.4">1.5K</text>
<text x="52.7" y="103.4">100K</text>
<text x="54.8" y="107.6">AD2</text>
<text x="140.4" y="102.7">5.6K</text>
<text x="149.1" y="102.5">DC18</text>
<text x="149.1" y="104.8">CAP</text>
<text x="179.7" y="104.8">DC9</text>
<text x="179.7" y="107.2">CAP</text>
<text x="198.5" y="103.4">10K</text>
<text x="226.7" y="102">AR116</text>
<text x="226.7" y="105.8">100K</text>
<text x="236.8" y="107.4">AR115</text>
<text x="254.7" y="103">074</text>
<text x="84" y="112.1">AR22</text>
<text x="95" y="111.9">AC38</text>
<text x="140.4" y="112.1">DR60</text>
<text x="236.8" y="109.7">160R</text>
<text x="247.9" y="113.7">AR118</text>
<text x="259.6" y="113.7">AR117</text>
<text x="54.8" y="116.8">AD6</text>
<text x="54.8" y="114.2">ZENER2</text>
<text x="66.8" y="118.5">AR14</text>
<text x="78.6" y="116.6">AC13</text>
<text x="78.6" y="118.9">CAP</text>
<text x="84" y="114.5">5.6K</text>
<text x="94.7" y="116.8">D?</text>
<text x="95" y="114.2">470u/25V</text>
<text x="140.4" y="114.5">1.47K</text>
<text x="163" y="114.5">DC28</text>
<text x="247.9" y="117.5">7.5K</text>
<text x="252.3" y="119.1">A34</text>
<text x="259.6" y="117.5">2.2K</text>
<text x="54.8" y="123.9">1N4148</text>
<text x="66.8" y="122.2">39R</text>
<text x="94.7" y="123.9">DIODE</text>
<text x="163" y="121.5">CAP</text>
<text x="170.3" y="123.6">DC19</text>
<text x="170.3" y="125.9">CAP</text>
<text x="178.1" y="121.5">DR45</text>
<text x="178.1" y="123.9">1.2K</text>
<text x="212.6" y="125.5">AR98</text>
<text x="212.6" y="129.2">18K</text>
<text x="236.1" y="130.1">AR113</text>
<text x="252.3" y="126.2">DIODE</text>
<text x="254.7" y="128.5">AC17</text>
<text x="40.9" y="137.7">AC53</text>
<text x="52.4" y="135.3">AU6</text>
<text x="112.2" y="133.2">AR30</text>
<text x="112.2" y="135.6">1.6K</text>
<text x="120.9" y="135.3">AC72</text>
<text x="120.9" y="137.7">CAP</text>
<text x="132.4" y="135.3">AU6</text>
<text x="200.8" y="137.3">AR99</text>
<text x="219.4" y="135.3">AU2</text>
<text x="236.1" y="134">300R</text>
<text x="254.7" y="135.6">CAP</text>
<text x="29.1" y="139.5">AR81</text>
<text x="29.1" y="143.4">910R</text>
<text x="40.9" y="140.1">CAP</text>
<text x="52.4" y="138.2">074</text>
<text x="132.4" y="138.2">074</text>
<text x="200.8" y="141">1.3K</text>
<text x="219.4" y="138.2">074</text>
<text x="29.1" y="146.7">AR73</text>
<text x="52.4" y="147.3">AC8</text>
<text x="72.2" y="149.7">AR82</text>
<text x="109.1" y="146.7">AR92</text>
<text x="132.4" y="147.3">AC2</text>
<text x="152.1" y="149.7">R?</text>
<text x="238.4" y="147.1">AD32</text>
<text x="238.4" y="149.5">DIODE1</text>
<text x="29.1" y="150.4">910R</text>
<text x="39.3" y="152">R?</text>
<text x="39.3" y="154.4">5.1K</text>
<text x="52.4" y="154.4">CAP</text>
<text x="64.2" y="154.4">AD29</text>
<text x="72.2" y="152">7.5M</text>
<text x="83.2" y="151.8">AC54</text>
<text x="83.2" y="154.1">CAP</text>
<text x="109.1" y="150.4">1.96K</text>
<text x="132.4" y="154.4">CAP</text>
<text x="144.2" y="154.4">AD30</text>
<text x="152.1" y="152">7.5M</text>
<text x="163.2" y="151.8">AC58</text>
<text x="163.2" y="154.1">CAP</text>
<text x="189.1" y="153.7">AR97</text>
<text x="200.8" y="153.7">AR96</text>
<text x="214.7" y="152">AC73</text>
<text x="226.7" y="153.7">AR114</text>
<text x="61.9" y="161.4">DIODE1</text>
<text x="144.2" y="161.4">DIODE1</text>
<text x="189.1" y="157.4">4.7K</text>
<text x="200.8" y="157.4">5.6K</text>
<text x="214.7" y="159.1">CAP</text>
<text x="226.7" y="157.4">270R</text>
<text x="113.8" y="165.9">AC18</text>
<text x="119.2" y="163.8">AR83</text>
<text x="119.2" y="166.1">13K</text>
<text x="113.8" y="168.2">CAP</text>
<text x="172.6" y="168.2">AD27</text>
<text x="172.6" y="170.6">DIODE1</text>
<text x="142.1" y="174.8">AR106</text>
<text x="142.1" y="178.6">270R</text>
<text x="54.8" y="180">AU6</text>
<text x="54.8" y="182.8">074</text>
<text x="134.8" y="180">AU6</text>
<text x="134.8" y="182.8">074</text>
<text x="266.7" y="192">李和明</text>
</g>
</svg>
